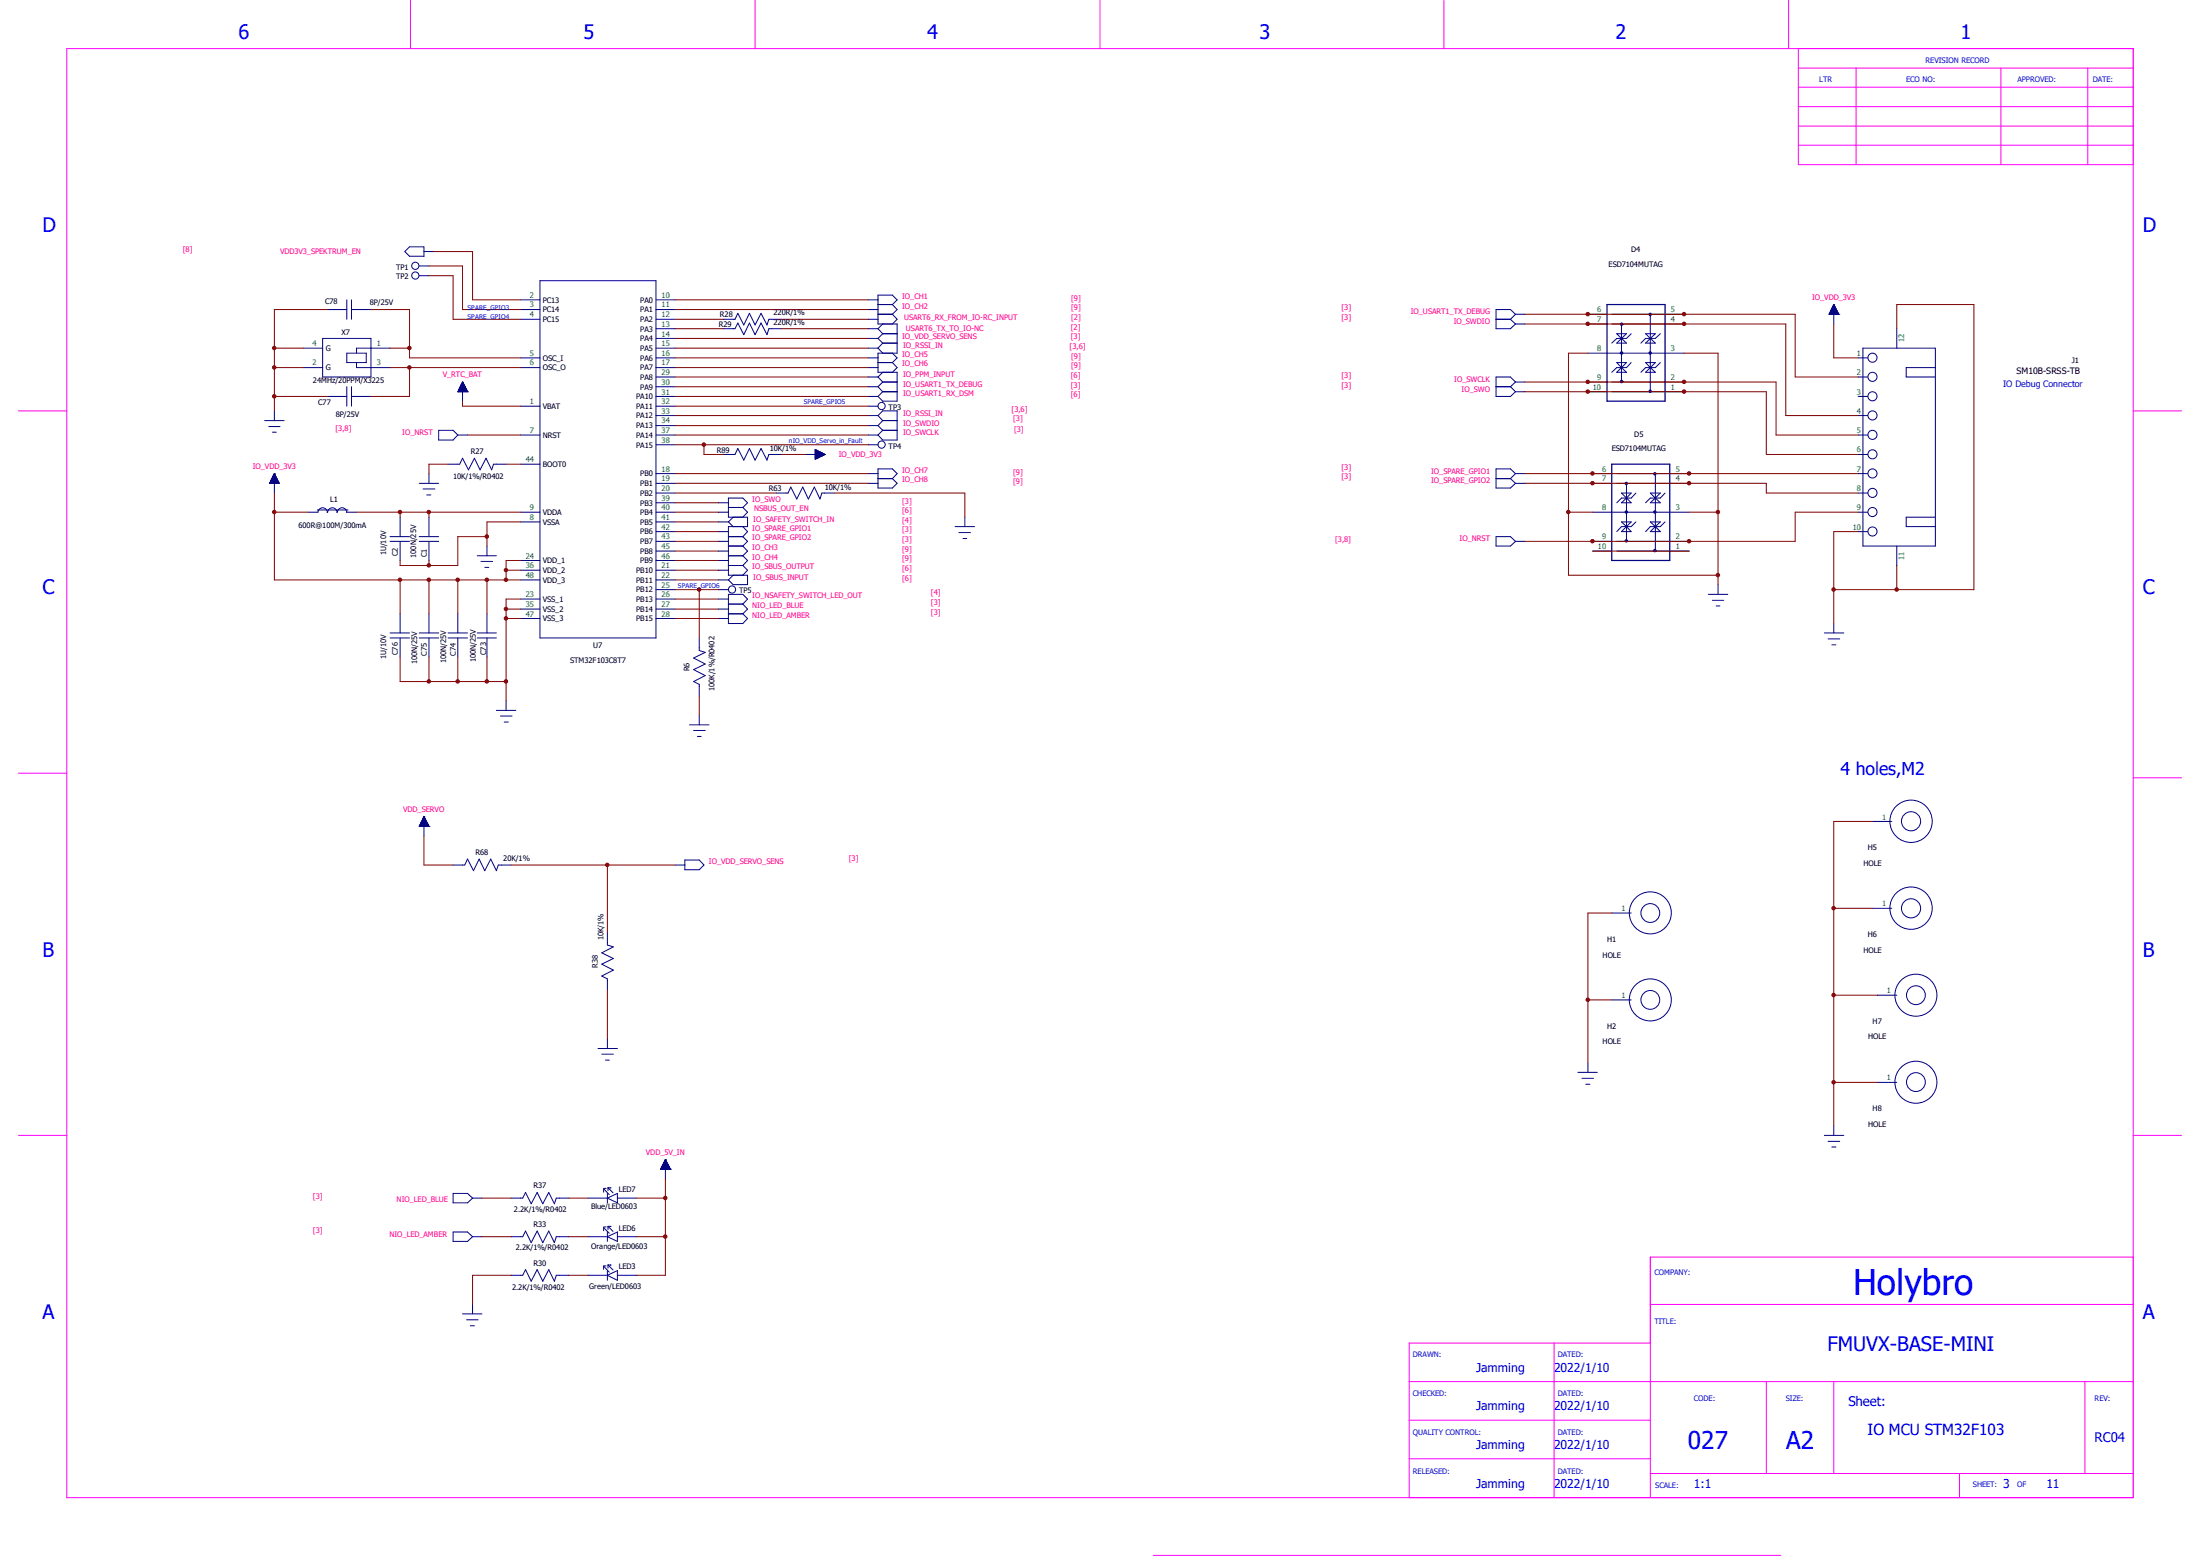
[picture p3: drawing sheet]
<svg xmlns="http://www.w3.org/2000/svg" width="297mm" height="210mm" viewBox="0 0 297 210" stroke-linecap="round" stroke-linejoin="round" font-family="sans-serif">
<g fill="none" stroke="#000080" stroke-width=".14">
<path d="M54.7 34l.6-.7h1.9v1.3h-1.9zM56.6 35.9h1.3M56.6 37.2h1.3M57.2 34h1.3M72.9 37.9h15.7v48.2h-15.7zM35.7 56.8h2.7M36.3 57.6h1.5M36.8 58.3h.5M37 55.5v1.3M41 47h2.6M41 49.6h2.6M43.6 45.7h6.5v5.2h-6.5z"/>
<path d="M44.2 41.8h2.6M44.2 53.5h2.6M46.8 40.5v2.6M46.8 47.7h2.6v1.2h-2.6zM46.8 52.2v2.6M47.5 41.8h2.6M47.5 53.5h2.6M47.5 40.5v2.6M47.5 52.2v2.6M48.1 48.9v.7h4.6M52.7 47h-4.6v.7M59.2 58.1h2l.6 .6-.6 .7h-2z"/>
<path d="M61.8 52.9h.1M61.8 58.7h1.3M61.8 52.9h1.3M61.8 52.8h1.3M61.9 52.8h1.2M61.9 52.7h1.1v.2M62 52.6h.9M62 52.5v.4M62 52.5h.9v.4M62 52.5h.9M62 52.4v.5M62.1 52.4h.8"/>
<path d="M62.1 52.3v.6M62.1 52.3h.7M62.1 52.2h.7v.7M62.2 52.2h.6M62.2 52.1h.5M62.2 52.1v.8M62.2 52h.5v.9M62.2 52v.9M62.3 52h.4M62.3 51.9h.4M62.3 51.9v1M62.3 51.9h.4v1"/>
<path d="M62.3 51.9h.3M62.3 51.8v1.1M62.4 51.8h.2M62.4 51.7h.1v1.2M62.4 51.7h.1M62.4 51.6v1.3M62.4 51.6h.1M62.4 51.6v2.5M62.4 51.6l-.6 1.3M62.4 51.6l.7 1.3M62.5 51.6v1.3M62.6 51.8v1.1"/>
<path d="M62.8 52.2h-.7v.7M62.8 52.1v.8M62.9 52.3v.6M62.9 52.5v.4M63 52.6h-1.1v.3M63 52.7h-1.1v.2M63.1 52.7v.2M63.1 52.9h.1M70.3 40.5h2.6M70.3 41.8h2.6M70.3 43.1h2.6M70.3 48.3h2.6"/>
<path d="M70.3 49.6h2.6M70.3 54.8h2.6M70.3 58.7h2.6M88.6 40.5h2.5M88.6 41.8h2.5M88.6 43.1h2.5M88.6 44.4h2.5M88.6 45.7h2.5M88.6 47h2.5M88.6 48.3h2.5M88.6 49.6h2.5M88.6 50.9h2.5"/>
<path d="M88.6 52.2h2.5M88.6 53.5h2.5M88.6 54.8h2.5M88.6 56.1h2.5M88.6 57.4h2.5M88.6 58.7h2.5M97.7 43.1h1.5l.4-.8 .8 1.6 .8-1.6 .7 1.6 .8-1.6 .8 1.6 .3-.8h1.7M97.7 44.4h1.5l.4-.8 .8 1.6 .8-1.6 .7 1.6 .8-1.6 .8 1.6 .3-.8h1.7M117.2 40.5h1.3M117.2 41.8h1.3M117.2 43.1h1.3M117.2 44.4h1.3"/>
<path d="M117.2 45.7h1.3M117.2 47h1.3M117.2 48.3h1.3M117.2 49.6h1.3M117.2 50.9h1.3M117.2 52.2h1.3M117.2 53.5h1.3M117.2 54.8h1.3M117.2 56.1h1.3M117.2 57.4h1.3M117.2 58.7h1.3M118.5 48.9h2"/>
<path d="M118.5 42.4h2M118.5 56.1l.7-.6h1.9v3.9h-1.9l-.7-.7M118.5 44.4l.7 .6M118.5 41.1h2M118.5 45.7l.7 .6M118.5 47l.7 .7M118.5 50.9l.7 .7M118.5 56.1l.7 .7M118.5 57.4l.7 .7M118.5 52.2l.7 .7M119.2 45h1.9M119.2 46.3h1.9"/>
<path d="M119.2 51.6h1.9M119.2 52.9h1.9M119.2 58.1h1.9M119.2 45l-.7 .7M119.2 43.7l-.7 .7M119.2 46.3l-.7 .7M119.2 50.2l-.7 .7M119.2 51.6l-.7 .6M119.2 56.8h1.9M119.2 56.8l-.7 .6M119.2 58.1l-.7 .6M119.2 52.9l-.7 .6"/>
<path d="M120.5 41.1l.6-.6-.6-.7h-2v3.9h2.6v4h-2.6v2.5h2.6v3.9h-1.9l-.7-.6M120.5 42.4l.6 .7-.6 .6M120.5 41.1l.6 .7-.6 .6M120.5 47.7l.6 .6-.6 .6M120.5 48.9l.6 .7-.6 .6M202 43.1h1.9M202 52.2h1.9M203.9 43.1l.7 .6M203.9 52.2l.7 .7M204.6 42.4l-.7-.6h-1.9v2.6h1.9l.7-.7M204.6 51.6l-.7-.7h-1.9v2.6h1.9l.7-.6M204.6 42.4h1.3"/>
<path d="M204.6 43.7h1.3M204.6 51.6h1.3M204.6 52.9h1.3M204.6 42.4l-.7 .7M204.6 51.6l-.7 .6M214.4 47.7h13M214.4 42.4h2.6M214.4 43.7h2.6M214.4 51.6h2.6M214.4 52.9h2.6M217.6 42.4h9.8M217.6 43.7h9.8"/>
<path d="M217.6 51.6h9.8M217.6 52.9h9.8M218.3 48.9h1.3l-1.3 1.3h1.3zM218.3 45h1.3l-.7 .7zM218.9 43.7v7.9M218.9 45.7l.7 .6h-1.3zM220.2 45l-.6 .7h-1.3l-.7 .6M220.2 48.9l-.6 .7h-1.3l-.7 .6M222.2 48.9h1.3l-1.3 1.3h1.3zM222.2 45h1.3l-.7 .7zM222.2 46.3l.6-.6 .7 .6zM222.8 42.4v10.5"/>
<path d="M224.2 45l-.7 .7h-1.3l-.7 .6M224.2 48.9l-.7 .7h-1.3l-.7 .6M246.9 42.4h.1M246.9 42.4h1.3M247 42.4h1.2M247 42.3h1.2v.1M247.1 42.2h1.1M247.1 42.1h1v.3M247.1 42.1v.3M247.1 42.1h1M247.1 42h.9M247.1 42v.4"/>
<path d="M247.2 42h.8v.4M247.2 42h.8M247.2 41.9v.5M247.2 41.9h.7M247.3 41.8h.6v.6M247.3 41.7h.6M247.3 41.7v.7M247.4 41.6h.4M247.4 41.5v.9M247.4 41.6h.4v.8M247.4 41.5h.4v.9M247.4 41.4v1"/>
<path d="M247.4 41.4h.4M247.4 41.4h.3M247.4 41.3v1.1M247.5 41.4h.2M247.5 41.3h.1M247.6 41.1h.1M247.6 41.1v2.6M247.6 41.1l-.7 1.3M247.6 41.1l.6 1.3M247.6 41.2v1.2M247.6 41.2h-.1v1.2M247.6 41.3v1.1"/>
<path d="M247.7 41.4v1M247.9 41.8h-.6v.6M247.9 41.7v.7M248 41.9v.5M248.1 42.2h-1v.2M248.2 42.3h-1.2v.1M248.2 42.2v.2M248.2 42.4h.1M250.9 48.3h1.2M250.9 50.9h1.2M250.9 53.5h1.2M250.9 56.1h1.2"/>
<path d="M250.9 58.7h1.2M251.5 47h9.8v26.7h-9.8zM256.1 44.4v2.6M261.3 49.6h-4v1.3h4M36.4 65.2h1.3M36.4 65.2h.1M36.4 65.1h1.2M36.5 65.2v-.1h1.1v.1M36.5 65h1.1M36.5 65h1v.2M36.6 65.2v-.3h.9v.3M36.6 64.8h.9"/>
<path d="M36.6 64.8h.9v.4M36.6 64.7v.5M36.7 64.7h.7M36.7 64.7h.7v.5M36.7 64.6v.6M36.7 64.6h.7M36.7 64.6h.7v.6M36.8 64.5h.5v.7M36.8 64.3h.5v.9M36.8 64.3v.9M36.9 64.3h.4M36.9 64.3h.3v.9"/>
<path d="M36.9 64.2v1M36.9 64.2h.3M36.9 64.1h.3v1.1M36.9 64.1v1.1M37 64.1h.1M37 64.1h.1v1.1M37 64v1.2M37 63.9h.1M37 63.9v2.6M37 63.9l-.6 1.3M37 63.9l.7 1.3M37 64h.1"/>
<path d="M37.3 64.4h-.5v.8M37.3 64.5h-.6v.7M37.5 64.9h-1v.3M41.6 69.1h1.3M42.8 68.8h4.2M42.9 69.1a.61 .61 0 0 1 .7-.6 .61 .61 0 0 1 .6 .7M44.2 69.1a.61 .61 0 0 1 .7-.6 .61 .61 0 0 1 .6 .7M45.6 69.1a.61 .61 0 0 1 .6-.6 .61 .61 0 0 1 .6 .7M46.8 69.1h1.3M52.7 73.1h2.6M52.7 72.4h2.6M54 69.8v2.6"/>
<path d="M54 73.1v2.5M56.6 65.2h2.6M56.6 73.1h2.6M56.6 72.4h2.6M57.1 66h1.6M57.6 66.8h.6M57.9 63.9v1.3M57.9 69.8v2.6M57.9 73.1v2.5M60.5 62.7h1.6l.3-.9 .8 1.6 .9-1.6 .7 1.6 .8-1.6 .8 1.6 .2-.7h1.7M64.4 75h2.6M64.9 75.8h1.6"/>
<path d="M65.4 76.6h.6M65.7 73.7v1.3M70.3 69.1h2.6M70.3 70.4h2.6M70.3 75.6h2.6M70.3 77h2.6M70.3 78.3h2.6M70.3 62.7h2.6M88.6 60h2.5M88.6 63.9h2.5M88.6 65.2h2.5M88.6 66.5h2.5"/>
<path d="M88.6 67.9h2.5M88.6 69.1h2.5M88.6 70.4h2.5M88.6 71.8h2.5M88.6 73.1h2.5M88.6 74.4h2.5M88.6 75.6h2.5M88.6 77h2.5M88.6 78.3h2.5M88.6 79.6h2.5M97 67.9h1.3M97 69.1h1.3"/>
<path d="M97 70.4h1.3M97 71.8h1.3M97 73.1h1.3M97 74.4h1.3M97 75.6h1.3M97 77h1.3M97 78.3h1.3M97 79.6h1.3M97.7 61.3h1.5l.4-.8 .8 1.6 .8-1.6 .7 1.6 .8-1.6 .8 1.6 .3-.8h1.7M98.3 72.4h2M98.3 73.7h2M98.3 70.4l.7 .7"/>
<path d="M98.3 75h2M98.3 76.3h2M98.3 68.5h2M99 69.8l-.7 .6M99 77.6l-.7 .7M100.3 68.5l.6-.6-.6-.7h-2v2.6h2.6v1.3h-2.6v6.5h2.6v1.3h-1.9l-.7-.6M100.3 73.7l.6 .7-.6 .6M100.3 75l.6 .6-.6 .7M100.3 76.3l.6 .7-.6 .6M100.3 68.5l.6 .6-.6 .7M100.3 71.1l.6 .7-.6 .6M100.3 72.4l.6 .7-.6 .6"/>
<path d="M104.8 66.5h1.6l.4-.8 .8 1.7 .8-1.7 .7 1.7 .8-1.7 .8 1.7 .3-.9h1.6M108.8 61.3h2.5M110.1 60.7l1.2 .6-1.2 .7zM110.1 61.9h.1M110.1 60.8h.2v1h-.2M110.1 61.8h.3M110.1 60.9h.4v.9h-.4M110.1 61.6h.8M110.1 61.6h.9M110.1 61.5h1M110.1 61.3h1.2v.1M110.1 61.2h1.1v.2"/>
<path d="M110.1 61.2h.9v.3M110.1 61.1h.9v.5M110.1 61h.7v.6M110.1 61h.6v.6M110.1 61h.5v.7M110.1 60.9h.3v.9M110.1 60.7h.1v1.2M110.1 60.7v1.2M110.2 60.7v1.2h-.1M110.3 60.8v1.1M110.4 60.8v1M110.4 60.9v.9"/>
<path d="M110.6 60.9v.8M110.7 61v.7h-.6M110.8 61v.6h-.7M110.9 61.1v.5M111 61.1v.4M111.1 61.2v.3M111.2 61.3v.1h-1.1M111.3 61.3v.1h-1.2M111.3 61.3h.1M117.2 60h1.3M117.2 63.9h1.3M117.2 65.2h1.3"/>
<path d="M118.5 64.6h2M118.5 63.3h2l.6 .6-.6 .7 .6 .6-.6 .7h-2zM128.9 71.1h2.7M129.5 71.9h1.5M130 72.7h.5M130.3 69.8v1.3M202 72.4h1.9l.7 .7-.7 .6h-1.9zM202 64.6h1.9M203.9 64.6l.7 .6M204.6 63.9h1.3M204.6 65.2h1.3M204.6 73.1h1.3"/>
<path d="M204.6 63.9l-.7 .7M204.6 63.9l-.7-.6h-1.9v2.6h1.9l.7-.7M215 63.9h2.6M215 65.2h2.6M215 69.1h13M215 73.1h2.6M215 74.4h2.6M218.3 63.9h9.7M218.3 65.2h9.7M218.3 73.1h9.7M218.3 74.4h9.7M218.9 66.5h1.3l-1.3 1.4h1.3z"/>
<path d="M218.9 70.4l1.3 1.4h-1.3l1.3-1.4zM219.6 65.2v7.9M220.9 70.4l-.7 .7h-1.3l-.6 .7M220.9 66.5l-.7 .7h-1.3l-.6 .7M222.8 66.5h1.4l-.7 .7zM222.8 67.9l.7-.7 .7 .7zM222.8 70.4h1.4l-.7 .7zM222.8 71.8l.7-.7 .7 .7zM223.5 63.9v10.5M224.8 70.4l-.6 .7h-1.4l-.6 .7M224.8 66.5l-.6 .7h-1.4l-.6 .7M231.9 78.9v1.3"/>
<path d="M250.9 63.9h1.2M250.9 66.5h1.2M250.9 69.1h1.2M250.9 71.8h1.2M250.9 61.3h1.2M256.1 73.7v2.6M261.3 69.8h-4v1.3h4M52.7 86.1h2.6M52.7 85.4h2.6M54 82.8v2.6M54 86.1v2.6M56.6 86.1h2.6"/>
<path d="M56.6 85.4h2.6M57.9 82.8v2.6M57.9 86.1v2.6M60.5 86.1h2.6M60.5 85.4h2.6M61.8 82.8v2.6M61.8 86.1v2.6M64.4 86.1h2.6M64.4 85.4h2.6M65.7 82.8v2.6M65.7 86.1v2.6M67 95.9h2.6"/>
<path d="M67.6 96.6h1.5M68.1 97.5h.5M68.3 94.6v1.3M70.3 80.9h2.6M70.3 82.2h2.6M70.3 83.5h2.6M88.6 80.9h2.5M88.6 82.2h2.5M88.6 83.5h2.5M93.1 97.8h2.6M93.6 98.6h1.6M94.1 99.4h.6"/>
<path d="M94.4 86.1v1.7l.8 .3-1.6 .7 1.6 .8-1.6 .8 1.6 .8-1.6 .8 .8 .4v1.5M94.4 96.5v1.3M97 80.9h1.3M97 82.2h1.3M97 83.5h1.3M98.3 81.5h2M98.3 82.8h2M100.3 81.5l.6-.6-.6-.7h-2v4h2l.6-.7-.6-.7M100.3 81.5l.6 .7-.6 .6M230.6 80.2h2.7M231.2 81h1.5M231.7 81.8h.5"/>
<path d="M246.3 85.4h2.6M246.8 86.2h1.6M247.3 87h.6M247.6 84.2v1.2M56.6 111.5h.1M56.6 111.5h1.3M56.6 111.4h1.3v.1M56.6 111.4v.1M56.7 111.4h1.1M56.7 111.3h1.1M56.8 111.2h.9v.3M56.8 111.2v.3"/>
<path d="M56.8 111.2h.9M56.8 111.1h.9M56.8 111.1v.4M56.9 111.1h.8M56.9 111h.7M56.9 111v.5M56.9 110.9h.7v.6M57 110.8h.5M57 110.7v.8M57 110.7h.5v.8M57.1 110.7h.3M57.1 110.6h.3"/>
<path d="M57.1 110.5v1M57.1 110.5h.3M57.1 110.4v1.1M57.1 110.4h.3v1.1M57.2 110.4h.1M57.2 110.2h.1M57.2 110.2v2.6M57.2 110.2l-.6 1.3M57.2 110.2l.7 1.3M57.2 110.3l.1 1.2M57.3 110.3h-.1v1.2M57.3 110.4v1.1"/>
<path d="M57.4 110.6v.9M57.5 110.8v.7M57.6 110.9h-.7v.6M57.6 111v.5M57.7 111.1v.4M57.8 111.3h-1.1v.2M57.8 111.3v.2M57.9 111.5h.1M61.2 116.8h1.5l.4-.8 .8 1.5 .8-1.5 .7 1.5 .9-1.5 .7 1.5 .3-.7h1.7M91.1 116.8h1.4M92.5 116.1h1.9l.6 .7-.6 .6h-1.9zM252.8 110.9h2.6"/>
<path d="M82 125.9v1.7l.8 .2-1.6 .8 1.6 .8-1.6 .7 1.6 .8-1.6 .8 .8 .4v1.6M217.6 123.2h2.6M217.6 135h2.6M252.8 122.6h2.6M253.4 134.3h2.7M80.7 141.5h2.7M81.2 142.3h1.6M81.7 143.1h.6M82 140.2v1.3M89.2 157.8h.1M89.2 157.8h1.3M89.2 157.7h1.3"/>
<path d="M89.2 157.7h1.3v.1M89.2 157.6v.2M89.3 157.6h1.1M89.3 157.6h1.1v.2M89.3 157.5h1.1M89.3 157.6v.2M89.4 157.8v-.3h.9v.3M89.4 157.4h.9M89.4 157.4h.9v.4M89.4 157.4v.4M89.5 157.4h.8M89.5 157.8v-.5h.8v.5"/>
<path d="M89.5 157.2h.7M89.5 157.2h.7v.6M89.5 157.1v.7M89.5 157.1h.6M89.6 157.1h.5v.7M89.6 157h.5v.8M89.7 156.9h.3v.9M89.7 156.8v1M89.7 156.8h.3M89.7 156.8h.3v1M89.7 156.7v1.1M89.7 156.7h.3"/>
<path d="M89.7 156.6h.2v1.2M89.7 156.6v1.2M89.8 156.6h.1M89.8 156.5h.1M89.8 156.5v2.6M89.8 156.5l-.6 1.3M89.8 156.5l.7 1.3M89.8 156.5l.1 1.3M90 156.9h-.4v.9M90.1 157h-.5v.8M90.5 157.8h.1M213 144.7h2.6"/>
<path d="M213.6 145.5h1.5M214.1 146.3h.5M214.4 143.5v1.2M246.3 153.2h2.6M246.8 154.1h1.6M247.3 154.8h.6M247.6 151.9v1.3M253.4 146.1h2.7M61.2 166.3h1.9l.7 .6-.7 .7h-1.9zM61.2 161.1h1.9l.7 .6-.7 .6h-1.9zM62.4 177.3h2.7M63 178.1h1.6"/>
<path d="M63.5 178.9h.6M63.8 166.9h1.3M63.8 161.7h1.3M63.8 176.1v1.2M69 172.1h1.6l.4-.7 .7 1.5 .8-1.5 .8 1.5 .8-1.5 .7 1.5 .3-.8h1.7M69 166.9h1.6l.4-.7 .7 1.5 .8-1.5 .8 1.5 .8-1.5 .7 1.5 .3-.8h1.7M69 161.7h1.6l.4-.7 .7 1.5 .8-1.5 .8 1.5 .8-1.5 .7 1.5 .3-.8h1.7M79.4 172.1h2.6M79.4 166.9h2.6M79.4 161.7h2.6M81.5 171.3v-.4l.8 .8M81.5 160.9v-.5l.8 .8"/>
<path d="M81.5 166.1v-.4l.8 .8M81.5 170.9h.3M81.5 165.6h.3M81.5 160.4h.3M82 161.1v1.2M82 166.3v1.3M82 171.5v1.3M82 161.7l1.4-.6v1.2zM82 166.9l1.4-.6v1.3zM82 172.1l1.4-.6v1.3zM82.1 170.7l.7 .7M82.1 160.3v.4"/>
<path d="M82.1 165.5v.4M82.1 170.7v.5M82.1 170.7h.4v.1M82.1 160.3l.4 .1M82.1 165.5l.4 .1M82.1 165.5l.7 .7M82.1 160.3l.7 .7M83.4 172.1h2.5M83.4 166.9h2.5M83.4 161.7h2.5"/>
<circle cx="56.1" cy="35.9" r=".49"/>
<circle cx="56.1" cy="37.2" r=".49"/>
<circle cx="119" cy="54.8" r=".49"/>
<circle cx="252.8" cy="50.9" r=".61"/>
<circle cx="252.8" cy="48.3" r=".61"/>
<circle cx="252.8" cy="53.5" r=".61"/>
<circle cx="252.8" cy="56.1" r=".61"/>
<circle cx="252.8" cy="58.7" r=".61"/>
<circle cx="98.8" cy="79.6" r=".49"/>
<circle cx="119" cy="60" r=".49"/>
<circle cx="252.8" cy="63.9" r=".61"/>
<circle cx="252.8" cy="61.3" r=".61"/>
<circle cx="252.8" cy="69.1" r=".61"/>
<circle cx="252.8" cy="71.7" r=".61"/>
<circle cx="252.8" cy="66.5" r=".61"/>
<circle cx="258" cy="110.8" r="2.86"/>
<circle cx="258" cy="110.8" r="1.29"/>
<circle cx="222.8" cy="123.2" r="2.84"/>
<circle cx="222.8" cy="135" r="2.84"/>
<circle cx="222.8" cy="135" r="1.27"/>
<circle cx="222.8" cy="123.2" r="1.27"/>
<circle cx="258" cy="122.6" r="2.86"/>
<circle cx="258" cy="122.6" r="1.29"/>
<circle cx="258.7" cy="134.3" r="2.84"/>
<circle cx="258.7" cy="134.3" r="1.27"/>
<circle cx="258.7" cy="146.1" r="2.84"/>
<circle cx="258.7" cy="146" r="1.27"/>
</g>
<path d="M217 41.1h7.8v13h-7.8zM217.6 62.7h7.8v12.9h-7.8z" fill="none" stroke="#000080" stroke-width=".17"/>
<g fill="none" stroke="#000080" stroke-width=".25">
<circle cx="218.9" cy="47.6" r=".11"/>
<circle cx="218.9" cy="43.8" r=".11"/>
<circle cx="218.9" cy="51.5" r=".11"/>
<circle cx="222.8" cy="47.6" r=".11"/>
<circle cx="222.8" cy="42.4" r=".11"/>
<circle cx="222.8" cy="52.8" r=".11"/>
<circle cx="219.6" cy="65.3" r=".11"/>
<circle cx="219.6" cy="69.1" r=".11"/>
<circle cx="219.6" cy="73" r=".11"/>
<circle cx="223.4" cy="69.1" r=".11"/>
<circle cx="223.4" cy="63.9" r=".11"/>
<circle cx="223.4" cy="74.3" r=".11"/>
</g>
<g fill="none" stroke="#800000" stroke-width=".14">
<path d="M57.9 35.9h4.5v5.9h7.9M57.9 37.2h3.3v5.9h9.1M58.5 34h5.3v6.5h6.5M37 53.5h7.2M37 49.6h4M37 47h4M44.2 41.8h-7.2v13.7M50.1 41.8h5.2v6.5h15M52.7 49.6h17.6M52.7 47h2.6M55.3 49.6v3.9h-5.2M62.4 54.1v.7h7.9"/>
<path d="M63.1 58.7h7.2M91.1 58.7h26.1M91.1 41.8h26.1M91.1 53.5h26.1M91.1 49.6h26.1M91.1 47h26.1M91.1 48.3h26.1M91.1 43.1h6.6M91.1 44.4h6.6M91.1 40.5h26.1M91.1 45.7h26.1M91.1 50.9h26.1"/>
<path d="M91.1 56.1h26.1M91.1 57.4h26.1M91.1 52.2h26.1M91.1 54.8h26.1M105.5 43.1h11.7M105.5 44.4h11.7M205.9 51.6h33.9v7.1h11.1M205.9 42.4h36.5v8.5h8.5M205.9 43.7h35.2v12.4h9.8M205.9 52.9h32.6v8.4h12.4M214.4 52.9h.1M214.4 42.4h.1"/>
<path d="M214.4 51.6h.1M214.4 43.7h.1M214.4 47.7h-2.6v29.9h20.1M227.4 42.4h.1M227.4 43.7h.1M227.4 51.6h.1M227.4 52.9h.1M227.4 47.7h4.5v31.2M247.6 43.7v4.6h3.3M256.1 44.4v-3.3h10.4v38.5h-18.9M37 66.5v11.8h33.3M37 69.1h4.6"/>
<path d="M48.1 69.1h22.2M54 69.1v.7M54 78.3v4.5M57.9 69.1v.7M57.9 75.6v.7M57.9 78.3v4.5M60.5 62.7h-2.6v1.2M61.8 78.3v4.5M65.7 78.3v4.5M65.7 72.4h-3.9v3.9h-7.8v-.7M68.3 77h2M68.3 62.7h2"/>
<path d="M70.3 75.6h-2v2.7M70.3 70.4h-4.6v3.3M91.1 77h5.9M91.1 75.6h5.9M91.1 78.3h5.9M91.1 70.4h5.9M91.1 60h26.1M91.1 63.9h26.1M91.1 65.2h26.1M91.1 66.5h13.7M91.1 74.4h5.9M91.1 69.1h5.9"/>
<path d="M91.1 67.9h5.9M91.1 71.8h5.9M91.1 73.1h5.9M91.1 79.6h5.9M94.4 79.6v6.5M95 60v1.3h2.7M105.5 61.3h3.3M112.6 66.5h17.7v3.3M205.9 63.9h45M205.9 65.2h32.6v1.3h12.4M211.8 69.1h3.2M215 65.2h.1"/>
<path d="M215 73.1h.1M215 63.9h.1M215 74.4h13M228 63.9h.1M228 65.2h.1M228 73.1h.1M228 69.1h3.9M250.9 69.1h-8.5v4h-36.5M250.9 71.8h-3.3v12.4M256.1 76.3v3.3M54 88.7v3.3h14.3M57.9 88.7v3.3"/>
<path d="M61.8 88.7v3.3M65.7 88.7v3.3M68.3 82.2h2M68.3 83.5h2M70.3 80.9h-2v13.7M91.1 80.9h5.9M91.1 82.2h5.9M91.1 83.5h5.9M94.4 93.9v2.6M57.2 112.8v4h4M69 116.8h22.1M82 116.8v9.1"/>
<path d="M252.8 110.9h-5.2v41M82 133.7v6.5M214.4 135h3.2M217.6 123.2h-3.2v20.3M247.6 122.6h5.2M247.6 134.3h5.8M89.8 159.1v13h-3.9M247.6 146.1h.1M247.6 146.1h5.8M65.1 166.9h3.9M65.1 161.7h3.9M69 172.1h-5.2v4"/>
<path d="M76.8 172.1h2.6M76.8 166.9h2.6M76.8 161.7h2.6M85.9 166.9h3.9M85.9 161.7h3.9"/>
</g>
<g fill="#800000" stroke="#800000" stroke-width=".14">
<circle cx="68.3" cy="82.2" r=".23"/>
<circle cx="68.3" cy="76.9" r=".23"/>
<circle cx="65.7" cy="78.3" r=".23"/>
<circle cx="68.3" cy="83.5" r=".23"/>
<circle cx="37" cy="53.5" r=".23"/>
<circle cx="37" cy="49.6" r=".23"/>
<circle cx="37" cy="47" r=".23"/>
<circle cx="55.3" cy="49.6" r=".23"/>
<circle cx="55.3" cy="47" r=".23"/>
<circle cx="89.8" cy="161.7" r=".23"/>
<circle cx="82" cy="116.7" r=".23"/>
<circle cx="89.8" cy="166.9" r=".23"/>
<circle cx="95" cy="60" r=".23"/>
<circle cx="68.3" cy="92" r=".23"/>
<circle cx="57.9" cy="92" r=".23"/>
<circle cx="61.8" cy="92" r=".23"/>
<circle cx="65.7" cy="92" r=".23"/>
<circle cx="61.8" cy="78.3" r=".23"/>
<circle cx="57.9" cy="78.3" r=".23"/>
<circle cx="54" cy="78.3" r=".23"/>
<circle cx="68.3" cy="78.3" r=".23"/>
<circle cx="57.9" cy="69.1" r=".23"/>
<circle cx="54" cy="69.1" r=".23"/>
<circle cx="57.9" cy="76.3" r=".23"/>
<circle cx="65.7" cy="72.4" r=".23"/>
<circle cx="37" cy="69.1" r=".23"/>
<circle cx="256.1" cy="79.6" r=".23"/>
<circle cx="247.5" cy="79.6" r=".23"/>
<circle cx="231.9" cy="69.1" r=".23"/>
<circle cx="211.7" cy="69.1" r=".23"/>
<circle cx="231.9" cy="77.6" r=".23"/>
<circle cx="227.4" cy="42.4" r=".23"/>
<circle cx="214.4" cy="42.4" r=".23"/>
<circle cx="227.4" cy="43.7" r=".23"/>
<circle cx="214.4" cy="43.7" r=".23"/>
<circle cx="227.4" cy="51.5" r=".23"/>
<circle cx="214.4" cy="51.5" r=".23"/>
<circle cx="227.4" cy="52.9" r=".23"/>
<circle cx="214.4" cy="52.9" r=".23"/>
<circle cx="228" cy="63.9" r=".23"/>
<circle cx="215" cy="63.9" r=".23"/>
<circle cx="228" cy="65.2" r=".23"/>
<circle cx="215" cy="65.2" r=".23"/>
<circle cx="228" cy="73" r=".23"/>
<circle cx="215" cy="73" r=".23"/>
<circle cx="247.5" cy="122.6" r=".23"/>
<circle cx="247.5" cy="134.3" r=".23"/>
<circle cx="247.5" cy="146.1" r=".23"/>
<circle cx="214.4" cy="134.9" r=".23"/>
<circle cx="94.4" cy="79.6" r=".23"/>
</g>
<g fill="none" stroke="#f0f" stroke-width=".14">
<path d="M9 6.6h279v195.5h-279zM55.4 0v6.6M101.9 0v6.6M148.5 0v6.6M194.9 0v6.6M241.5 0v6.6M242.8 6.6v15.6h45.2M242.8 14.4h45.2M242.8 9.2h45.2M242.8 11.8h45.2M242.8 17h45.2M242.8 19.6h45.2"/>
<path d="M250.6 9.2v13M270.1 9.2v13M281.9 9.2v13M2.5 55.5h6.5M288 55.5h6.5M2.5 104.4h6.5M288 105h6.5M2.5 153.2h6.5M288 153.2h6.5M222.8 176.1h65.2M288 169.7h-65.2v32.4M190.2 186.5h97.8"/>
<path d="M190.2 191.7h32.6M190.2 196.9h32.6M209.8 181.3v20.8M222.8 198.9h65.2M222.8 181.3h-32.6v20.8M238.5 186.5v12.4M247.6 186.5v12.4M264.5 198.9v3.2M281.5 186.5v12.4M155.7 209.9h84.7"/>
</g>
<text font-size="4.8" fill="#00f" x="250.2" y="174.8">Holybro</text>
<g font-size="3.3" fill="#00f">
<text x="227.9" y="195.6">027</text>
<text x="241.1" y="195.6">A2</text>
</g>
<g font-size="2.7" fill="#00f">
<text x="32.2" y="5.3">6</text>
<text x="78.8" y="5.3">5</text>
<text x="125.2" y="5.3">4</text>
<text x="170" y="5.3">3</text>
<text x="218.1" y="5.3">2</text>
<text x="264.7" y="5.3">1</text>
<text x="5.8" y="31.3">D</text>
<text x="289.3" y="31.3">D</text>
<text x="5.8" y="80.2">C</text>
<text x="289.3" y="80.2">C</text>
<text x="5.8" y="129.1">B</text>
<text x="289.3" y="129.1">B</text>
<text x="5.8" y="178">A</text>
<text x="289.3" y="178">A</text>
<text x="246.7" y="182.3">FMUVX-BASE-MINI</text>
</g>
<text font-size="2.4" fill="#00f" x="248.5" y="104.6">4 holes,M2</text>
<text font-size="2.1" fill="#00f" x="252.1" y="193.7">IO MCU STM32F103</text>
<g font-size="1.8" fill="#00f">
<text x="249.6" y="189.7">Sheet:</text>
<text x="282.8" y="194.6">RC04</text>
</g>
<g font-size="1.6" fill="#00f">
<text x="199.3" y="185.2">Jamming</text>
<text x="209.8" y="185.2">2022/1/10</text>
<text x="199.3" y="190.4">Jamming</text>
<text x="209.8" y="190.4">2022/1/10</text>
<text x="199.3" y="195.6">Jamming</text>
<text x="209.8" y="195.6">2022/1/10</text>
<text x="199.3" y="200.8">Jamming</text>
<text x="209.8" y="200.8">2022/1/10</text>
<text x="228.7" y="200.8">1:1</text>
<text x="270.4" y="200.8">3</text>
<text x="276.3" y="200.8">11</text>
</g>
<text font-size="1.2" fill="#00f" x="270.4" y="52.2">IO Debug Connector</text>
<text font-size="1.2" x="272.2" y="50.5">SM10B-SRSS-TB</text>
<g font-size="1" fill="#00f">
<text x="245.6" y="11.1">LTR</text>
<text x="257.3" y="11.1">ECO NO:</text>
<text x="260" y="8.6">REVISION RECORD</text>
<text x="272.4" y="11.1">APPROVED:</text>
<text x="282.5" y="11.1">DATE:</text>
<text x="223.4" y="172.1">COMPANY:</text>
<text x="223.4" y="178.7">TITLE:</text>
<text x="190.8" y="183.2">DRAWN:</text>
<text x="210.3" y="183.2">DATED:</text>
<text x="190.8" y="188.5">CHECKED:</text>
<text x="210.3" y="188.5">DATED:</text>
<text x="228.7" y="189.1">CODE:</text>
<text x="241.1" y="189.1">SIZE:</text>
<text x="282.8" y="189.1">REV:</text>
<text x="190.8" y="193.7">QUALITY CONTROL:</text>
<text x="210.3" y="193.7">DATED:</text>
<text x="190.8" y="198.9">RELEASED:</text>
<text x="210.3" y="198.9">DATED:</text>
<text x="223.5" y="200.8">SCALE:</text>
<text x="266.4" y="200.7">SHEET:</text>
<text x="272.3" y="200.7">OF</text>
</g>
<g font-size="1" fill="#ff0080">
<text x="24.7" y="34.1">[8]</text>
<text x="37.8" y="34.3">VDD3V3_SPEKTRUM_EN</text>
<text x="121.8" y="40.3">IO_CH1</text>
<text x="121.8" y="41.7">IO_CH2</text>
<text x="144.6" y="40.6">[9]</text>
<text x="144.6" y="41.9">[9]</text>
<text x="181.1" y="41.9">[3]</text>
<text x="244.6" y="40.5">IO_VDD_3V3</text>
<text x="121.8" y="45.8">IO_VDD_SERVO_SENS</text>
<text x="121.9" y="47">IO_RSSI_IN</text>
<text x="122" y="43.2">USART6_RX_FROM_IO-RC_INPUT</text>
<text x="122.3" y="44.7">USART6_TX_TO_IO-NC</text>
<text x="144.4" y="47.1">[3,6]</text>
<text x="144.6" y="44.5">[2]</text>
<text x="144.6" y="45.8">[3]</text>
<text x="144.6" y="43.2">[2]</text>
<text x="181.1" y="43.2">[3]</text>
<text x="190.5" y="42.4">IO_USART1_TX_DEBUG</text>
<text x="196.3" y="43.7">IO_SWDIO</text>
<text x="59.8" y="50.9">V_RTC_BAT</text>
<text x="121.8" y="48.2">IO_CH5</text>
<text x="121.8" y="49.4">IO_CH6</text>
<text x="121.9" y="50.9">IO_PPM_INPUT</text>
<text x="121.9" y="53.5">IO_USART1_RX_DSM</text>
<text x="121.9" y="52.2">IO_USART1_TX_DEBUG</text>
<text x="144.6" y="51">[6]</text>
<text x="144.6" y="53.6">[6]</text>
<text x="144.6" y="52.3">[3]</text>
<text x="144.6" y="48.4">[9]</text>
<text x="144.6" y="49.7">[9]</text>
<text x="181.1" y="51">[3]</text>
<text x="181.1" y="52.3">[3]</text>
<text x="196.3" y="51.6">IO_SWCLK</text>
<text x="197.3" y="52.9">IO_SWO</text>
<text x="45.3" y="58.2">[3,8]</text>
<text x="54.3" y="58.7">IO_NRST</text>
<text x="121.9" y="56.1">IO_RSSI_IN</text>
<text x="121.9" y="57.4">IO_SWDIO</text>
<text x="121.9" y="58.7">IO_SWCLK</text>
<text x="136.6" y="55.6">[3,6]</text>
<text x="136.8" y="56.9">[3]</text>
<text x="136.9" y="58.3">[3]</text>
<text x="34.1" y="63.3">IO_VDD_3V3</text>
<text x="113.2" y="61.7">IO_VDD_3V3</text>
<text x="121.8" y="63.8">IO_CH7</text>
<text x="121.8" y="65.1">IO_CH8</text>
<text x="136.8" y="64.1">[9]</text>
<text x="136.8" y="65.4">[9]</text>
<text x="181.1" y="63.4">[3]</text>
<text x="181.1" y="64.7">[3]</text>
<text x="193.2" y="63.9">IO_SPARE_GPIO1</text>
<text x="193.2" y="65.2">IO_SPARE_GPIO2</text>
<text x="101.6" y="67.7">IO_SWO</text>
<text x="101.6" y="71.6">IO_SPARE_GPIO1</text>
<text x="101.7" y="70.4">IO_SAFETY_SWITCH_IN</text>
<text x="101.8" y="69">NSBUS_OUT_EN</text>
<text x="121.8" y="70.6">[4]</text>
<text x="121.8" y="69.3">[6]</text>
<text x="121.8" y="68">[3]</text>
<text x="121.8" y="71.8">[3]</text>
<text x="101.6" y="74.3">IO_CH3</text>
<text x="101.6" y="75.5">IO_CH4</text>
<text x="101.6" y="76.8">IO_SBUS_OUTPUT</text>
<text x="101.6" y="72.9">IO_SPARE_GPIO2</text>
<text x="121.8" y="74.5">[9]</text>
<text x="121.8" y="75.8">[9]</text>
<text x="121.8" y="77.1">[6]</text>
<text x="121.8" y="73.2">[3]</text>
<text x="180.3" y="73.2">[3,8]</text>
<text x="197.1" y="73.1">IO_NRST</text>
<text x="101.6" y="80.7">IO_NSAFETY_SWITCH_LED_OUT</text>
<text x="101.6" y="82.1">NIO_LED_BLUE</text>
<text x="101.6" y="83.4">NIO_LED_AMBER</text>
<text x="101.7" y="78.3">IO_SBUS_INPUT</text>
<text x="121.8" y="78.4">[6]</text>
<text x="125.7" y="80.3">[4]</text>
<text x="125.7" y="81.6">[3]</text>
<text x="125.7" y="83">[3]</text>
<text x="54.4" y="109.6">VDD_SERVO</text>
<text x="95.7" y="116.6">IO_VDD_SERVO_SENS</text>
<text x="114.6" y="116.2">[3]</text>
<text x="87.2" y="155.9">VDD_5V_IN</text>
<text x="42.2" y="161.8">[3]</text>
<text x="42.2" y="166.4">[3]</text>
<text x="52.6" y="166.9">NIO_LED_AMBER</text>
<text x="53.6" y="162.2">NIO_LED_BLUE</text>
</g>
<g font-size="1">
<text x="220.2" y="34">D4</text>
<text x="43.9" y="41">C78</text>
<text x="49.9" y="41.2">8P/25V</text>
<text x="53.5" y="36.4">TP1</text>
<text x="53.5" y="37.7">TP2</text>
<text x="73.3" y="40.9">PC13</text>
<text x="86.4" y="40.9">PA0</text>
<text x="217.2" y="36">ESD7104MUTAG</text>
<text x="44" y="47.4">G</text>
<text x="46.1" y="45.2">X7</text>
<text x="73.3" y="43.5">PC15</text>
<text x="73.3" y="42.2">PC14</text>
<text x="86.4" y="42.2">PA1</text>
<text x="86.4" y="43.5">PA2</text>
<text x="86.4" y="44.7">PA3</text>
<text x="86.4" y="46.1">PA4</text>
<text x="86.4" y="47.4">PA5</text>
<text x="97" y="44.1">R29</text>
<text x="97.2" y="42.8">R28</text>
<text x="104.4" y="42.5">220R/1%</text>
<text x="104.4" y="43.9">220R/1%</text>
<text x="42.2" y="51.6">24MHz/20PPM/X3225</text>
<text x="44" y="50">G</text>
<text x="73.3" y="50">OSC_O</text>
<text x="73.3" y="48.7">OSC_I</text>
<text x="85.9" y="53.9">PA10</text>
<text x="86.4" y="48.7">PA6</text>
<text x="86.4" y="50">PA7</text>
<text x="86.4" y="51.3">PA8</text>
<text x="86.4" y="52.6">PA9</text>
<text x="279.7" y="48.9">J1</text>
<text x="43" y="54.7">C77</text>
<text x="45.3" y="56.2">8P/25V</text>
<text x="73.3" y="59.1">NRST</text>
<text x="73.3" y="55.2">VBAT</text>
<text x="85.9" y="55.2">PA11</text>
<text x="85.9" y="56.5">PA12</text>
<text x="85.9" y="57.8">PA13</text>
<text x="85.9" y="59.1">PA14</text>
<text x="120" y="55.3">TP3</text>
<text x="220.6" y="59">D5</text>
<text x="61.2" y="64.7">10K/1%/R0402</text>
<text x="63.5" y="61.3">R27</text>
<text x="73.3" y="63">BOOT0</text>
<text x="85.9" y="60.4">PA15</text>
<text x="86.4" y="64.3">PB0</text>
<text x="86.4" y="65.6">PB1</text>
<text x="96.8" y="61.2">R89</text>
<text x="103.9" y="60.9">10K/1%</text>
<text x="120" y="60.5">TP4</text>
<text x="217.6" y="60.9">ESD7104MUTAG</text>
<text x="40.3" y="71.2">600R@100M/300mA</text>
<text x="44.6" y="67.7">L1</text>
<text x="73.3" y="69.5">VDDA</text>
<text x="73.3" y="70.8">VSSA</text>
<text x="86.4" y="66.9">PB2</text>
<text x="86.4" y="68.2">PB3</text>
<text x="86.4" y="69.5">PB4</text>
<text x="86.4" y="70.8">PB5</text>
<text x="103.8" y="66.3">R63</text>
<text x="111.3" y="66.1">10K/1%</text>
<text x="52.2" y="75" transform="rotate(-90 52.2 75)">1U/10V</text>
<text x="53.7" y="75.1" transform="rotate(-90 53.7 75.1)">C2</text>
<text x="56.2" y="75.3" transform="rotate(-90 56.2 75.3)">100N/25V</text>
<text x="57.6" y="75.2" transform="rotate(-90 57.6 75.2)">C1</text>
<text x="73.3" y="76">VDD_1</text>
<text x="73.3" y="77.3">VDD_2</text>
<text x="85.9" y="77.3">PB10</text>
<text x="86.4" y="72.1">PB6</text>
<text x="86.4" y="73.4">PB7</text>
<text x="86.4" y="74.8">PB8</text>
<text x="86.4" y="76">PB9</text>
<text x="73.3" y="78.7">VDD_3</text>
<text x="73.3" y="81.2">VSS_1</text>
<text x="73.3" y="82.6">VSS_2</text>
<text x="73.3" y="83.9">VSS_3</text>
<text x="85.9" y="78.7">PB11</text>
<text x="85.9" y="80">PB12</text>
<text x="85.9" y="81.2">PB13</text>
<text x="85.9" y="82.6">PB14</text>
<text x="85.9" y="83.9">PB15</text>
<text x="99.8" y="80.1">TP5</text>
<text x="52.2" y="88.9" transform="rotate(-90 52.2 88.9)">1U/10V</text>
<text x="53.7" y="88.4" transform="rotate(-90 53.7 88.4)">C76</text>
<text x="56.3" y="89.6" transform="rotate(-90 56.3 89.6)">100N/25V</text>
<text x="57.6" y="88.5" transform="rotate(-90 57.6 88.5)">C75</text>
<text x="60.2" y="89.5" transform="rotate(-90 60.2 89.5)">100N/25V</text>
<text x="61.6" y="88.5" transform="rotate(-90 61.6 88.5)">C74</text>
<text x="64.3" y="89.4" transform="rotate(-90 64.3 89.4)">100N/25V</text>
<text x="65.6" y="88.4" transform="rotate(-90 65.6 88.4)">C73</text>
<text x="77" y="89.5">STM32F103C8T7</text>
<text x="80.1" y="87.4">U7</text>
<text x="93.1" y="90.6" transform="rotate(-90 93.1 90.6)">R6</text>
<text x="96.5" y="93.3" transform="rotate(-90 96.5 93.3)">100K/1%/R0402</text>
<text x="64.2" y="115.4">R68</text>
<text x="67.9" y="116.2">20K/1%</text>
<text x="251.6" y="116.8">HOLE</text>
<text x="252.2" y="114.8">H5</text>
<text x="80.7" y="130.6" transform="rotate(-90 80.7 130.6)">R38</text>
<text x="81.5" y="126.9" transform="rotate(-90 81.5 126.9)">10K/1%</text>
<text x="216.4" y="129.2">HOLE</text>
<text x="217" y="127.2">H1</text>
<text x="251.6" y="128.6">HOLE</text>
<text x="252.2" y="126.5">H6</text>
<text x="216.4" y="141">HOLE</text>
<text x="217" y="138.9">H2</text>
<text x="252.2" y="140.3">HOLE</text>
<text x="252.8" y="138.3">H7</text>
<text x="252.8" y="150">H8</text>
<text x="252.2" y="152.1">HOLE</text>
<text x="72" y="160.4">R37</text>
<text x="83.5" y="160.9">LED7</text>
<text x="69.4" y="163.5">2.2K/1%/R0402</text>
<text x="72" y="165.6">R33</text>
<text x="79.8" y="163.2">Blue/LED0603</text>
<text x="83.5" y="166.1">LED6</text>
<text x="69.6" y="168.7">2.2K/1%/R0402</text>
<text x="72" y="170.9">R30</text>
<text x="79.5" y="173.9">Green/LED0603</text>
<text x="79.8" y="168.6">Orange/LED0603</text>
<text x="83.5" y="171.3">LED3</text>
<text x="69.1" y="174.1">2.2K/1%/R0402</text>
</g>
<g font-size="1" fill="#008000">
<text x="71.5" y="41.5">3</text>
<text x="71.5" y="40.2">2</text>
<text x="89.3" y="40.2">10</text>
<text x="89.3" y="41.5">11</text>
<text x="42.2" y="46.7">4</text>
<text x="50.9" y="46.7">1</text>
<text x="71.5" y="42.8">4</text>
<text x="89.3" y="42.8">12</text>
<text x="89.3" y="44.1">13</text>
<text x="89.3" y="45.4">14</text>
<text x="89.3" y="46.7">15</text>
<text x="215.6" y="42.2">6</text>
<text x="215.6" y="43.5">7</text>
<text x="215.6" y="47.4">8</text>
<text x="225.6" y="47.4">3</text>
<text x="225.6" y="43.5">4</text>
<text x="225.6" y="42.2">5</text>
<text x="257.1" y="46.2" transform="rotate(-90 257.1 46.2)">12</text>
<text x="42.2" y="49.3">2</text>
<text x="50.9" y="49.3">3</text>
<text x="71.5" y="49.3">6</text>
<text x="71.5" y="48">5</text>
<text x="89.3" y="48">16</text>
<text x="89.3" y="49.3">17</text>
<text x="89.3" y="50.6">29</text>
<text x="89.3" y="51.9">30</text>
<text x="89.3" y="53.3">31</text>
<text x="215.1" y="52.6">10</text>
<text x="215.6" y="51.3">9</text>
<text x="225.5" y="52.6">1</text>
<text x="225.6" y="51.3">2</text>
<text x="250.7" y="48">1</text>
<text x="250.7" y="50.6">2</text>
<text x="250.7" y="53.3">3</text>
<text x="71.5" y="58.5">7</text>
<text x="71.5" y="54.6">1</text>
<text x="89.3" y="54.6">32</text>
<text x="89.3" y="55.8">33</text>
<text x="89.3" y="57.1">34</text>
<text x="89.3" y="58.5">37</text>
<text x="89.3" y="59.8">38</text>
<text x="250.7" y="55.8">4</text>
<text x="250.7" y="58.5">5</text>
<text x="71" y="62.4">44</text>
<text x="89.3" y="63.7">18</text>
<text x="89.3" y="65">19</text>
<text x="216.3" y="63.7">6</text>
<text x="216.3" y="65">7</text>
<text x="226.2" y="65">4</text>
<text x="226.2" y="63.7">5</text>
<text x="250.7" y="61">6</text>
<text x="250.7" y="63.7">7</text>
<text x="71.5" y="68.9">9</text>
<text x="71.5" y="70.2">8</text>
<text x="89.3" y="66.3">20</text>
<text x="89.3" y="67.6">39</text>
<text x="89.3" y="68.9">40</text>
<text x="89.3" y="70.2">41</text>
<text x="89.3" y="71.5">42</text>
<text x="216.3" y="68.9">8</text>
<text x="226.2" y="68.9">3</text>
<text x="250.1" y="71.5">10</text>
<text x="250.7" y="66.3">8</text>
<text x="250.7" y="68.9">9</text>
<text x="71" y="75.4">24</text>
<text x="71" y="76.7">36</text>
<text x="89.3" y="72.8">43</text>
<text x="89.3" y="74.1">45</text>
<text x="89.3" y="75.4">46</text>
<text x="89.3" y="76.7">21</text>
<text x="215.7" y="74.1">10</text>
<text x="216.3" y="72.8">9</text>
<text x="226.2" y="74.1">1</text>
<text x="226.2" y="72.8">2</text>
<text x="257.1" y="75.6" transform="rotate(-90 257.1 75.6)">11</text>
<text x="71" y="78">48</text>
<text x="71" y="80.6">23</text>
<text x="71" y="81.9">35</text>
<text x="71" y="83.2">47</text>
<text x="89.3" y="78">22</text>
<text x="89.3" y="79.3">25</text>
<text x="89.3" y="80.6">26</text>
<text x="89.3" y="81.9">27</text>
<text x="89.3" y="83.2">28</text>
<text x="254.1" y="110.6">1</text>
<text x="218.9" y="123">1</text>
<text x="254.1" y="122.3">1</text>
<text x="218.9" y="134.7">1</text>
<text x="254.7" y="134.1">1</text>
<text x="254.7" y="145.8">1</text>
</g>
<g font-size=".9" fill="#00f">
<text x="63.1" y="41.8">SPARE_GPIO3</text>
<text x="63.1" y="43.1">SPARE_GPIO4</text>
<text x="106.5" y="59.8">nIO_VDD_Servo_in_Fault</text>
<text x="108.5" y="54.6">SPARE_GPIO5</text>
<text x="91.5" y="79.3">SPARE_GPIO6</text>
</g>
</svg>
